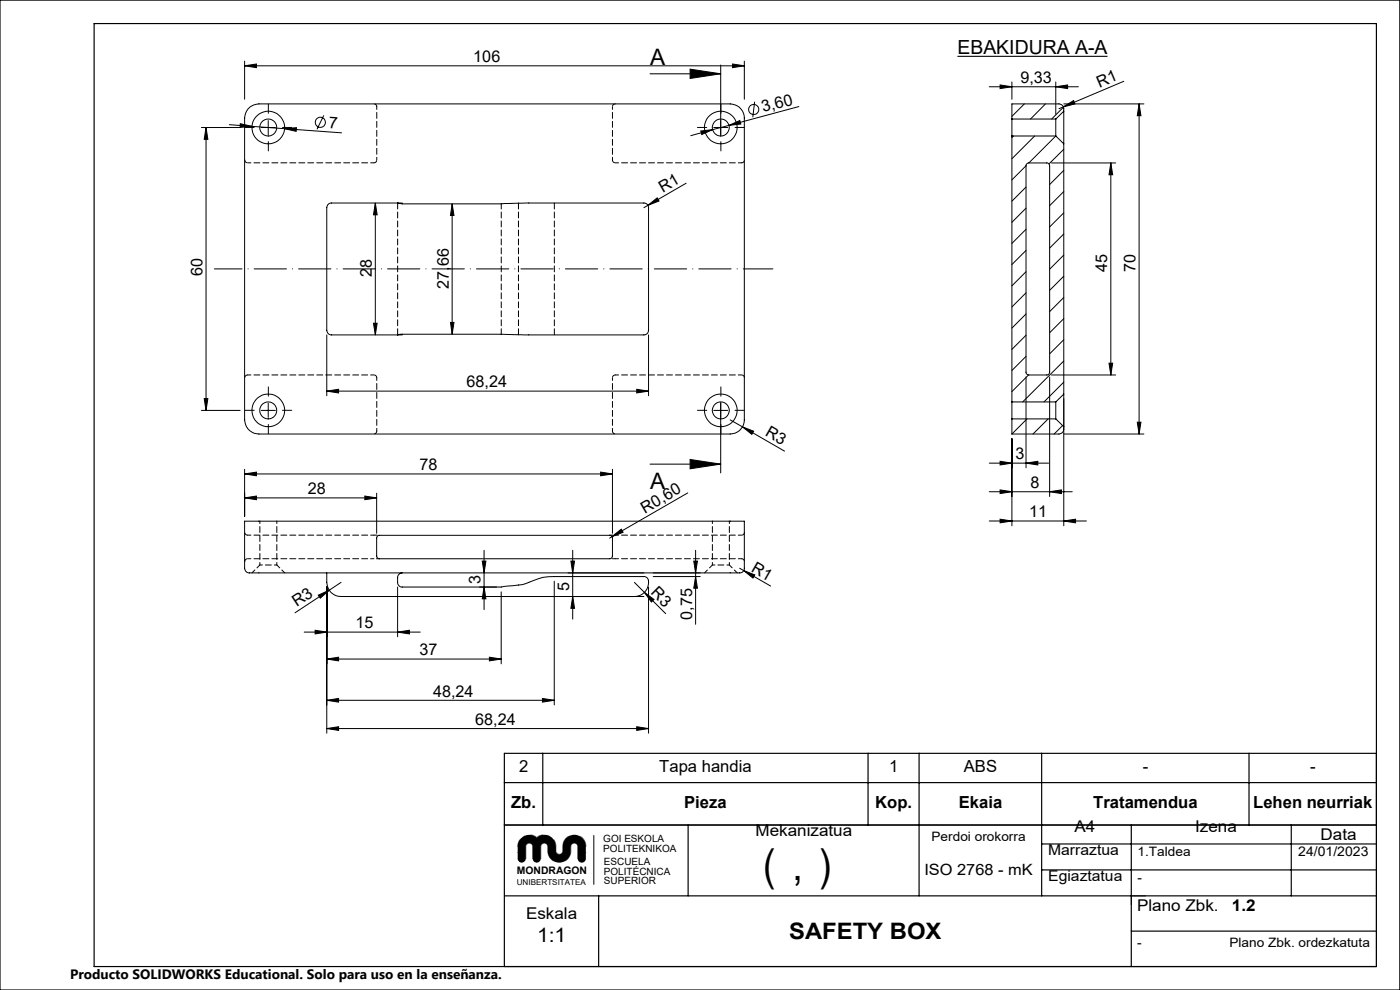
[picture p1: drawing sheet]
<svg xmlns="http://www.w3.org/2000/svg" width="297mm" height="210mm" viewBox="0 0 297 210" stroke-linecap="round" stroke-linejoin="round" font-family="sans-serif">
<g fill="none" stroke="#000" stroke-width=".21">
<path d="M51.9 14l2.5-.4v.7zM51.9 13v8.1M51.9 14h106M137.9 15.7h15M146.4 14.7l6.5 1-6.5 .9zM152.9 13.8v15M155.4 13.6l2.5 .4-2.5 .3zM157.9 13v8.1M209.9 18.4h18.9M212.2 18l2.5 .4-2.5 .4zM214.7 17.4v3.7M224 18.4l2.5-.4v.8z"/>
<path d="M224 17.4v6.9M238.4 17.2l-13.8 5.9M42.7 27h8.2M43.7 27v60.1M43.7 27l.4 2.6h-.8zM48.6 26.4l23.9 1.8M51 26.2l2.4 .6-2.5 .2zM53 22.7a3.4 3.4 0 0 1 1.9-.7h100a2.99 2.99 0 0 1 3 3v64.1a3 3 0 0 1-3 3h-100a3 3 0 0 1-3-3l.1-64.6a3 3 0 0 1 1-1.8zM55.4 27h3M56.9 25.6v3M60.4 27.3l2.5-.2-.1 .8zM68.7 24.5l-1.5 2.9"/>
<path d="M145.6 38.9l-8.2 4.7M148.7 27.8l2.5-.3-2.3 1zM151.2 27.5l-4.7 1.3M151.4 27h3M154.7 26.6l-3.5 .9M154.7 26.6l2.3-1 .2 .7zM160.1 21.6l-.4 3.3M169.5 22.6l-14.8 4M214.7 25.3v3.5M214.7 25.3h9.3M214.7 28.8v56.5M214.7 28.8h9.3"/>
<path d="M215 28.8l-.3 .4M217.3 22l-2.6 2.7M217.7 35.2l-3 3M217.7 39.7l-3 3M218.3 34.6a.6 .6 0 0 0-.6 .6M218.3 34.6h3.8a.6 .6 0 0 1 .6 .6v43.7a.6 .6 0 0 1-.6 .6h-3.8a.6 .6 0 0 1-.6-.6v-43.7M219.5 28.8l-4.8 4.9M221.8 22l-3.2 3.3M223.1 34.6h13.6M224 28.8l-5.7 5.8M224 25.3v3.5M224 28.8l1.7 1.7"/>
<path d="M225.6 22.7l2.2-1.4 .2 .7zM225.6 22.7l-2.5 2.6M225.7 22h17M225.7 31.7l-3.2 3.1M225.7 36.2l-3 2.9M225.7 23.6a1.17 1.17 0 0 0-1.1-1.6h-9.9v3.3M225.7 23.6v6.9M225.7 30.5v53.1M225.7 23.6l-1.7 1.7M235.7 34.6l.3 2.5h-.7zM235.7 34.6v44.9M241.7 22l.3 2.5h-.7z"/>
<path d="M241.7 22v70.1M79.6 43.1l.4 2.5h-.8zM79.6 43.1v27.9M84.3 43.1l1 .1 51.3-.1a.96 .96 0 0 1 1 1v26a.96 .96 0 0 1-1 .9h-25.5l-4.8-.1h-21.3l-.7 .1M84.3 43.1h-14a1.02 1.02 0 0 0-1 1v26a1.02 1.02 0 0 0 1 .9h14M84.3 43.1h1M95.9 43.2l.4 2.5h-.7zM95.9 43.2v27.7M137.4 43.6l2-1.6 .4 .6zM137.4 43.6l-.8 .5M217.7 44.2l-3 3M217.7 48.6l-3 3"/>
<path d="M217.7 53.1l-3 3M217.7 57.6l-3 3M225.7 40.6l-3 3M225.7 45.1l-3 3M225.7 49.6l-3 3M225.7 54.1l-3 3M225.7 58.6l-3 3M69.3 71v13M79.2 68.6h.8l-.4 2.4zM84.3 71h1M95.6 68.4h.7l-.4 2.5zM137.6 71v13"/>
<path d="M217.7 62.1l-3 3M217.7 66.6l-3 3M217.7 71.1l-3 3M217.7 75.6l-3 3M217.7 80v19.2M218.2 79.5l-3.5 3.6M222.7 80v25.3M223.1 79.5h13.6M225.7 63.1l-3 3M225.7 67.6l-3 3M225.7 72.1l-3 3M225.7 76.6l-8.7 8.7"/>
<path d="M235.3 77h.7l-.3 2.5zM42.7 87.1h8.2M43.3 84.6h.8l-.4 2.5zM51.9 99.5v10M55.4 87.1h3M56.9 85.5v3M69.3 83l2.5-.4v.8zM69.3 83h68.3M129.9 99.5v13.6M135.1 82.6l2.5 .4-2.5 .4zM137.9 98.5h15M146.4 97.5l6.5 1-6.5 .9z"/>
<path d="M151.4 87.1h3M152.9 85.3v15M154.9 89.1l2.6 1.4M157.5 90.5l2.4 1-.4 .6zM157.5 90.5l8.9 5.2M209.9 98.2h12.6M212.2 97.9l2.5 .3-2.5 .4zM214.7 93.1v18.4M214.7 85.3v3.6M214.7 88.9v3.2M214.7 88.9h9.3M214.7 85.3h9.3"/>
<path d="M217.7 98.2l2.5-.3v.7zM217.9 88.9l-3.2 3.2M222.4 88.9l-3.3 3.2M224 85.3v3.6M225.4 90.3l-1.8 1.8M225.7 92.1h17M225.7 81.1l-4.2 4.2M225.7 91a1.09 1.09 0 0 1-1.1 1.1h-9.9M225.7 83.6v6.9l-1.7-1.6M225.7 84.6v26.9M225.7 83.6l-1.7 1.7M241.3 89.6h.7l-.3 2.5z"/>
<path d="M51.9 110.6h106v9.9a1.17 1.17 0 0 1-1.6 1h-103.1a1.09 1.09 0 0 1-1.3-1zM51.9 105.6l2.5-.4v.8zM51.9 100.5l2.5-.4v.8zM51.9 105.6h28M51.9 100.5h78M77.4 105.2l2.5 .4-2.5 .4zM79.9 104.6v8.5M80.1 113.7l.3-.1h48.9a.6 .6 0 0 1 .6 .6v3.7a.6 .6 0 0 1-.6 .6h-48.8a.6 .6 0 0 1-.6-.6v-3.7zM102.3 119h.8l-.4 2.5zM102.7 116.7v12.6M121.1 119h.8l-.4 2.5zM121.5 116.7v14.6"/>
<path d="M127.4 100.1l2.5 .4-2.5 .4zM129.8 113.8l2-1.6 .4 .7zM129.8 113.8l-.5 .4M145.9 104.6l-16.1 9.2M147.2 119h.8l-.4 2.5zM147.6 116.7v15.7M209.9 110.5h20.6M209.9 104.3h17.6M212.2 103.9l2.5 .4-2.5 .4zM212.2 110.1l2.5 .4-2.5 .4zM222.7 104.3l2.5-.4v.8zM225.7 110.5l2.5-.4v.8z"/>
<path d="M64.5 134.1h24.6M66.9 133.7l2.4 .4-2.4 .4zM67.5 126.3l2.3-1.1-1.9 1.7zM69.3 121.5a6.4 6.4 0 0 0 .4 3.4l.5 .8 .8 .5 1.4 .3h64.2M69.3 139.8l2.5-.4v.8zM69.3 124.5v31M69.3 139.8h37M69.8 125.2l-7.2 4.8M72.4 123.5l-2.6 1.7M84.3 134.1l2.6-.4v.8zM84.3 124.5v10.6M85.3 121.5a1.02 1.02 0 0 0-1 1v1a.94 .94 0 0 0 1 1h21l.7-.1a14.4 14.4 0 0 0 7.1-1.6l1-.3 2.5-.2h19a1.17 1.17 0 0 1 .9 1.7 3 3 0 0 1-2.9 2.5"/>
<path d="M102.7 124.5l.4 2.5h-.8zM103.8 139.4l2.5 .4-2.5 .4zM106.3 125.5v15.3M117.6 123.3v26.2M121.5 126.5l.4 2.5h-.8zM134.6 123.5l6.6 6.7M136.7 125.7l2 1.5-.5 .5zM137.6 124.5v31M138.6 122.3h10M147.6 122.3l.4 2.5h-.8zM156.9 120.5l.9 .5M157.8 121l2.3 .9-.4 .7z"/>
<path d="M157.8 121l5.7 3.3M69.3 148.5l2.5-.3v.7zM69.3 154.5l2.5-.3v.7zM69.3 148.5h48.3M69.3 154.5h68.3M115.1 148.2l2.5 .3-2.5 .4zM135.1 154.2l2.5 .3-2.5 .4zM126 177.2v10.4M292 175v30M243 190h-3v1.9"/>
<circle cx="56.9" cy="27" r="1.8"/>
<circle cx="56.9" cy="27" r="3.5"/>
<circle cx="68" cy="25.9" r="1.07"/>
<circle cx="152.9" cy="27.1" r="1.79"/>
<circle cx="152.9" cy="27" r="3.5"/>
<circle cx="159.9" cy="23.2" r="1.07"/>
<circle cx="56.9" cy="87.1" r="1.8"/>
<circle cx="56.9" cy="87.1" r="3.5"/>
<circle cx="152.9" cy="87.1" r="1.79"/>
<circle cx="152.9" cy="87" r="3.5"/>
</g>
<path d="M84.4 43v28M110 71v-27.9M117.6 71v-28" fill="none" stroke="#000" stroke-width=".21" stroke-dasharray="1.3 .6"/>
<path d="M106.3 70.9v-27.7" fill="none" stroke="#000" stroke-width=".21" stroke-dasharray="1.3 .6" stroke-dashoffset=".1"/>
<g fill="none" stroke="#000" stroke-width=".21" stroke-dasharray="1.3 .6" stroke-dashoffset=".5">
<path d="M51.9 33.9a.6 .6 0 0 0 .6 .6M79.3 34.5a.6 .6 0 0 0 .6-.6M79.9 22.6a.6 .6 0 0 0-.6-.6M129.9 33.9a.6 .6 0 0 0 .6 .6M130.5 22a.6 .6 0 0 0-.6 .6M157.3 34.5a.6 .6 0 0 0 .6-.6M52.5 79.5a.6 .6 0 0 0-.6 .6M130.5 79.5a.6 .6 0 0 0-.6 .6M79.9 91.4a.6 .6 0 0 1-.6 .6M79.9 80.1a.6 .6 0 0 0-.6-.6M129.9 91.4a.6 .6 0 0 0 .6 .6M157.9 80.1a.6 .6 0 0 0-.6-.6"/>
<path d="M51.9 119.1a.6 .6 0 0 1 .6-.6M52.5 113.5a.6 .6 0 0 1-.6-.6M157.3 118.5a.6 .6 0 0 1 .6 .6M157.9 112.9a.6 .6 0 0 1-.6 .6"/>
</g>
<path d="M79.9 22.6v11.3M129.9 33.9v-11.3M79.9 80.1v11.3M129.9 91.4v-11.3M55.1 110.5v9.3M58.7 119.8h-3.6M58.7 119.8v-9.3M151.1 110.5v9.3M154.7 119.8h-3.6M154.7 119.8v-9.3" fill="none" stroke="#000" stroke-width=".21" stroke-dasharray="1.3 .6" stroke-dashoffset=".7"/>
<path d="M79.3 34.5h-26.8M157.3 34.5h-26.8M52.5 79.5h26.8M130.5 79.5h26.8M52.5 118.5h26.8M79.3 113.5h1.2M79.3 113.5h-26.8M80.5 118.5h-1.2M129.3 113.5h1.2M130.5 118.5h-1.2M130.5 118.5h26.8M157.3 113.5h-26.8" fill="none" stroke="#000" stroke-width=".21" stroke-dasharray="1.3 .6" stroke-dashoffset=".6"/>
<path d="M55.1 119.8l-1.6 1.7M151.1 119.8l-1.6 1.7M60.4 121.5l-1.7-1.7M156.4 121.5l-1.7-1.7" fill="none" stroke="#000" stroke-width=".21" stroke-dasharray="1.3 .6" stroke-dashoffset=".4"/>
<path d="M111.6 179.6a.74 .74 0 0 1 .7-.8 .74 .74 0 0 1 .7 .8M114.7 179.6a.74 .74 0 0 1 .8-.8 .74 .74 0 0 1 .7 .8M121.1 179.6a.74 .74 0 0 1 .7-.8 .74 .74 0 0 1 .8 .8M117.9 180.5a.74 .74 0 0 0 .8 .7 .74 .74 0 0 0 .7-.7" fill="none" stroke="#808080" stroke-width=".21" stroke-dasharray="6.9 1.3 0 1.3" stroke-linecap="butt"/>
<path d="M111.6 182.1a.86 .86 0 0 1-.9 .9 .86 .86 0 0 1-.9-.9M113 182.1a.86 .86 0 0 0 .9 .9 .86 .86 0 0 0 .8-.9M122.6 182.1a.86 .86 0 0 0 .8 .9 .86 .86 0 0 0 .9-.9" fill="none" stroke="#808080" stroke-width=".21" stroke-dasharray="6.9 1.3 0 1.3" stroke-dashoffset="6.8" stroke-linecap="butt"/>
<path d="M119.4 179.5a2.45 2.45 0 0 1 2.5-2.4 2.45 2.45 0 0 1 2.4 2.4M116.2 180.5a2.45 2.45 0 0 0 2.5 2.5 2.45 2.45 0 0 0 2.4-2.5" fill="none" stroke="#808080" stroke-width=".21" stroke-dasharray="6.9 1.3 0 1.3" stroke-dashoffset="4.3" stroke-linecap="butt"/>
<path d="M109.8 179.5a2.46 2.46 0 0 1 1.5-2.2 2.46 2.46 0 0 1 2.6 .4M117.9 179.5a2.45 2.45 0 0 0-1.4-2.2 2.45 2.45 0 0 0-2.6 .4" fill="none" stroke="#808080" stroke-width=".21" stroke-dasharray="6.9 1.3 0 1.3" stroke-dashoffset="5.3" stroke-linecap="butt"/>
<g fill="none" stroke="#000" stroke-width=".25">
<path d="M0 0h297v210h-297zM20 5h272v200h-272zM115.1 159.8v15.2M184.1 159.8v15.2M195 159.8v30.2M221 159.8v30.2M265 159.8v15.2M292 159.8h-185v45.2M107 175h185M107 166h185M146 175v15M221 179h71"/>
<path d="M240 175v30M273.9 175v15M107 190h185M127 190v15M221 184.5h71M240 197.5h52"/>
</g>
<path d="M109.8 179.5v2.6M124.3 179.5v2.6" fill="none" stroke="#808080" stroke-width=".21" stroke-dasharray="6.9 1.3 0 1.3" stroke-dashoffset="6.8"/>
<path d="M111.6 179.6v2.5M113 179.6v2.5M114.7 179.6v2.5M116.2 179.6v.9M117.9 179.5v1M119.4 179.5v1M121.1 179.6v.9M122.6 179.6v2.5" fill="none" stroke="#808080" stroke-width=".21" stroke-dasharray="6.9 1.3 0 1.3"/>
<path d="M110.5 177.9a2.62 2.62 0 0 1 3.4-.3 2.47 2.47 0 0 1 2.6-.3 2.47 2.47 0 0 1 1.4 2.2l.1 1.4 .4 .3h.4l.5-.4 .1-1.4a2.45 2.45 0 0 1 2.5-2.3 2.45 2.45 0 0 1 2.4 2.4v2.8l-.2 .3-.4 .3h-.7l-.4-.4v-3.1l-.3-.4-.6-.2-.5 .4-.1 1.4a2.44 2.44 0 0 1-2.5 2.4 2.44 2.44 0 0 1-2.4-2.5v-.9l-.2-.5-.5-.3-.5 .2-.3 .4v3l-.5 .5h-.6l-.5-.3-.1-.4v-2.9l-.5-.4h-.5l-.5 .5v3l-.4 .5-.5 .1-.5-.2-.3-.5v-2.7a2.38 2.38 0 0 1 .7-1.7z" fill-rule="evenodd" fill="#000"/>
<path d="M203.1 12h31.9" fill="none" stroke="#000" stroke-width=".23"/>
<path d="M164 57h-118.5" fill="none" stroke="#000" stroke-width=".21" stroke-dasharray="6.9 1.3 0 1.3" stroke-dashoffset=".6"/>
<g fill="none" stroke="#000" stroke-width=".21" stroke-dasharray="6.9 1.3 0 1.3">
<path d="M53.9 27h-1.9M56.9 24v-1.9M56.9 30v2M59.9 27h2M149.9 27h-1.9M152.9 24v-1.9M152.9 30v2M155.9 27h2M53.9 87h-1.9M56.9 84v-1.9M56.9 90v2M59.9 87h2"/>
<path d="M149.9 87h-1.9M152.9 84v-1.9M152.9 90v2M155.9 87h2"/>
</g>
<g fill="#000">
<path d="M225.6 22.7l2.2-1.4 .2 .7zM137.4 43.6l2-1.6 .4 .6zM157.5 90.5l2.4 1-.4 .6zM129.8 113.8l2-1.6 .4 .7zM67.5 126.3l2.3-1.1-1.9 1.7zM136.7 125.7l2 1.5-.5 .5zM157.8 121l2.3 .9-.4 .7z"/>
<path d="M51.9 14l2.5-.4v.7zM155.4 13.6l2.5 .4-2.5 .3zM69.3 83l2.5-.4v.8zM135.1 82.6l2.5 .4-2.5 .4zM51.9 105.6l2.5-.4v.8zM77.4 105.2l2.5 .4-2.5 .4zM51.9 100.5l2.5-.4v.8zM127.4 100.1l2.5 .4-2.5 .4zM66.9 133.7l2.4 .4-2.4 .4zM84.3 134.1l2.6-.4v.8zM69.3 139.8l2.5-.4v.8zM103.8 139.4l2.5 .4-2.5 .4zM69.3 148.5l2.5-.3v.7zM115.1 148.2l2.5 .3-2.5 .4zM69.3 154.5l2.5-.3v.7zM135.1 154.2l2.5 .3-2.5 .4zM212.2 97.9l2.5 .3-2.5 .4zM217.7 98.2l2.5-.3v.7zM212.2 103.9l2.5 .4-2.5 .4zM222.7 104.3l2.5-.4v.8zM212.2 110.1l2.5 .4-2.5 .4zM225.7 110.5l2.5-.4v.8zM212.2 18l2.5 .4-2.5 .4zM224 18.4l2.5-.4v.8z"/>
<path d="M146.4 14.7l6.5 1-6.5 .9zM146.4 97.5l6.5 1-6.5 .9z"/>
<path d="M51 26.2l-.1 .8 2.5-.2zM60.4 27.3l2.4 .6 .1-.8z"/>
<path d="M148.7 27.8l.2 .7 2.3-1zM154.7 26.6l2.5-.3-.2-.7z"/>
<path d="M79.6 43.1l.4 2.5h-.8zM79.2 68.6h.8l-.4 2.4zM95.9 43.2l.4 2.5h-.7zM95.6 68.4h.7l-.4 2.5zM121.1 119h.8l-.4 2.5zM121.5 126.5l.4 2.5h-.8zM147.2 119h.8l-.4 2.5zM147.6 122.3l.4 2.5h-.8zM241.7 22l.3 2.5h-.7zM241.3 89.6h.7l-.3 2.5zM235.7 34.6l.3 2.5h-.7zM235.3 77h.7l-.3 2.5z"/>
<path d="M43.3 84.6h.8l-.4 2.5zM43.7 27l.4 2.6h-.8zM102.7 124.5l.4 2.5h-.8zM102.3 119h.8l-.4 2.5z"/>
</g>
<text font-size="9.2" x="161.9" y="186.8">( , )</text>
<g font-size="4.8">
<text x="137.9" y="13.7">A</text>
<text x="137.9" y="103.6">A</text>
<text x="167.4" y="199.1">SAFETY BOX</text>
</g>
<text font-size="4.2" x="113.9" y="199.9">1:1</text>
<text font-size="4.1" x="203.1" y="11.5">EBAKIDURA A-A</text>
<g font-size="3.5">
<text x="110.1" y="163.9">2</text>
<text x="139.9" y="163.9">Tapa handia</text>
<text x="188.6" y="163.9">1</text>
<text x="204.5" y="163.9">ABS</text>
<text x="242.4" y="163.9">-</text>
<text x="277.9" y="163.9">-</text>
<text x="108.4" y="171.5">Zb.</text>
<text x="145.2" y="171.5">Pieza</text>
<text x="185.7" y="171.5">Kop.</text>
<text x="203.4" y="171.5">Ekaia</text>
<text x="231.9" y="171.5">Tratamendua</text>
<text x="265.9" y="171.5">Lehen neurriak</text>
</g>
<g font-size="3.4">
<text x="100.4" y="13.2">106</text>
<text x="216.5" y="17.6">9,33</text>
<text x="161.9" y="23.9" transform="rotate(-15 161.9 23.9)">3,60</text>
<text x="233.2" y="18.6" transform="rotate(-23 233.2 18.6)">R1</text>
<text x="69.7" y="27.2" transform="rotate(4 69.7 27.2)">7</text>
<text x="140.6" y="40.9" transform="rotate(-30 140.6 40.9)">R1</text>
<text x="43" y="58.5" transform="rotate(-90 43 58.5)">60</text>
<text x="78.9" y="58.9" transform="rotate(-90 78.9 58.9)">28</text>
<text x="234.9" y="57.6" transform="rotate(-90 234.9 57.6)">45</text>
<text x="240.9" y="57.6" transform="rotate(-90 240.9 57.6)">70</text>
<text x="95.2" y="61.2" transform="rotate(-90 95.2 61.2)">27,66</text>
<text x="99" y="82.2">68,24</text>
<text x="162.2" y="92.4" transform="rotate(30 162.2 92.4)">R3</text>
<text x="89" y="99.7">78</text>
<text x="215.4" y="97.5">3</text>
<text x="65.3" y="104.8">28</text>
<text x="218.6" y="103.5">8</text>
<text x="136.8" y="108.9" transform="rotate(-30 136.8 108.9)">R0,60</text>
<text x="218.4" y="109.7">11</text>
<text x="102" y="123.9" transform="rotate(-90 102 123.9)">3</text>
<text x="120.7" y="125.4" transform="rotate(-90 120.7 125.4)">5</text>
<text x="137.9" y="125.9" transform="rotate(45 137.9 125.9)">R3</text>
<text x="159.2" y="121.1" transform="rotate(30 159.2 121.1)">R1</text>
<text x="63" y="128.8" transform="rotate(-33 63 128.8)">R3</text>
<text x="146.8" y="131.4" transform="rotate(-90 146.8 131.4)">0,75</text>
<text x="75.4" y="133.3">15</text>
<text x="89" y="139">37</text>
<text x="91.9" y="147.7">48,24</text>
<text x="100.8" y="153.7">68,24</text>
<text x="160.3" y="177.3">Mekanizatua</text>
<text x="227.9" y="176.6">A4</text>
<text x="253.5" y="176.6">Izena</text>
<text x="280.2" y="178.3">Data</text>
<text x="111.6" y="194.9">Eskala</text>
<text x="241.2" y="193.3">Plano Zbk.</text>
<text x="261.4" y="193.3">1.2</text>
</g>
<text font-size="3.3" x="196.1" y="185.6">ISO 2768 - mK</text>
<g font-size="3.2">
<text x="222.4" y="181.4">Marraztua</text>
<text x="222.4" y="186.9">Egiaztatua</text>
</g>
<text font-size="2.9" x="14.9" y="207.6">Producto SOLIDWORKS Educational. Solo para uso en la enseñanza.</text>
<text font-size="2.8" x="275.4" y="181.5">24/01/2023</text>
<g font-size="2.7">
<text x="197.6" y="178.4">Perdoi orokorra</text>
<text x="241.3" y="181.6">1.Taldea</text>
<text x="241.3" y="187.2">-</text>
<text x="241.2" y="200.9">-</text>
<text x="260.8" y="200.9">Plano Zbk. ordezkatuta</text>
</g>
<text font-size="2.2" x="109.7" y="185.3">MONDRAGON</text>
<g font-size="2.1">
<text x="128" y="178.6">GOI ESKOLA</text>
<text x="128" y="180.7">POLITEKNIKOA</text>
<text x="128.1" y="183.6">ESCUELA</text>
<text x="128.1" y="185.6">POLITÉCNICA</text>
<text x="128.1" y="187.6">SUPERIOR</text>
</g>
<text font-size="1.7" x="109.6" y="187.6">UNIBERTSITATEA</text>
</svg>
